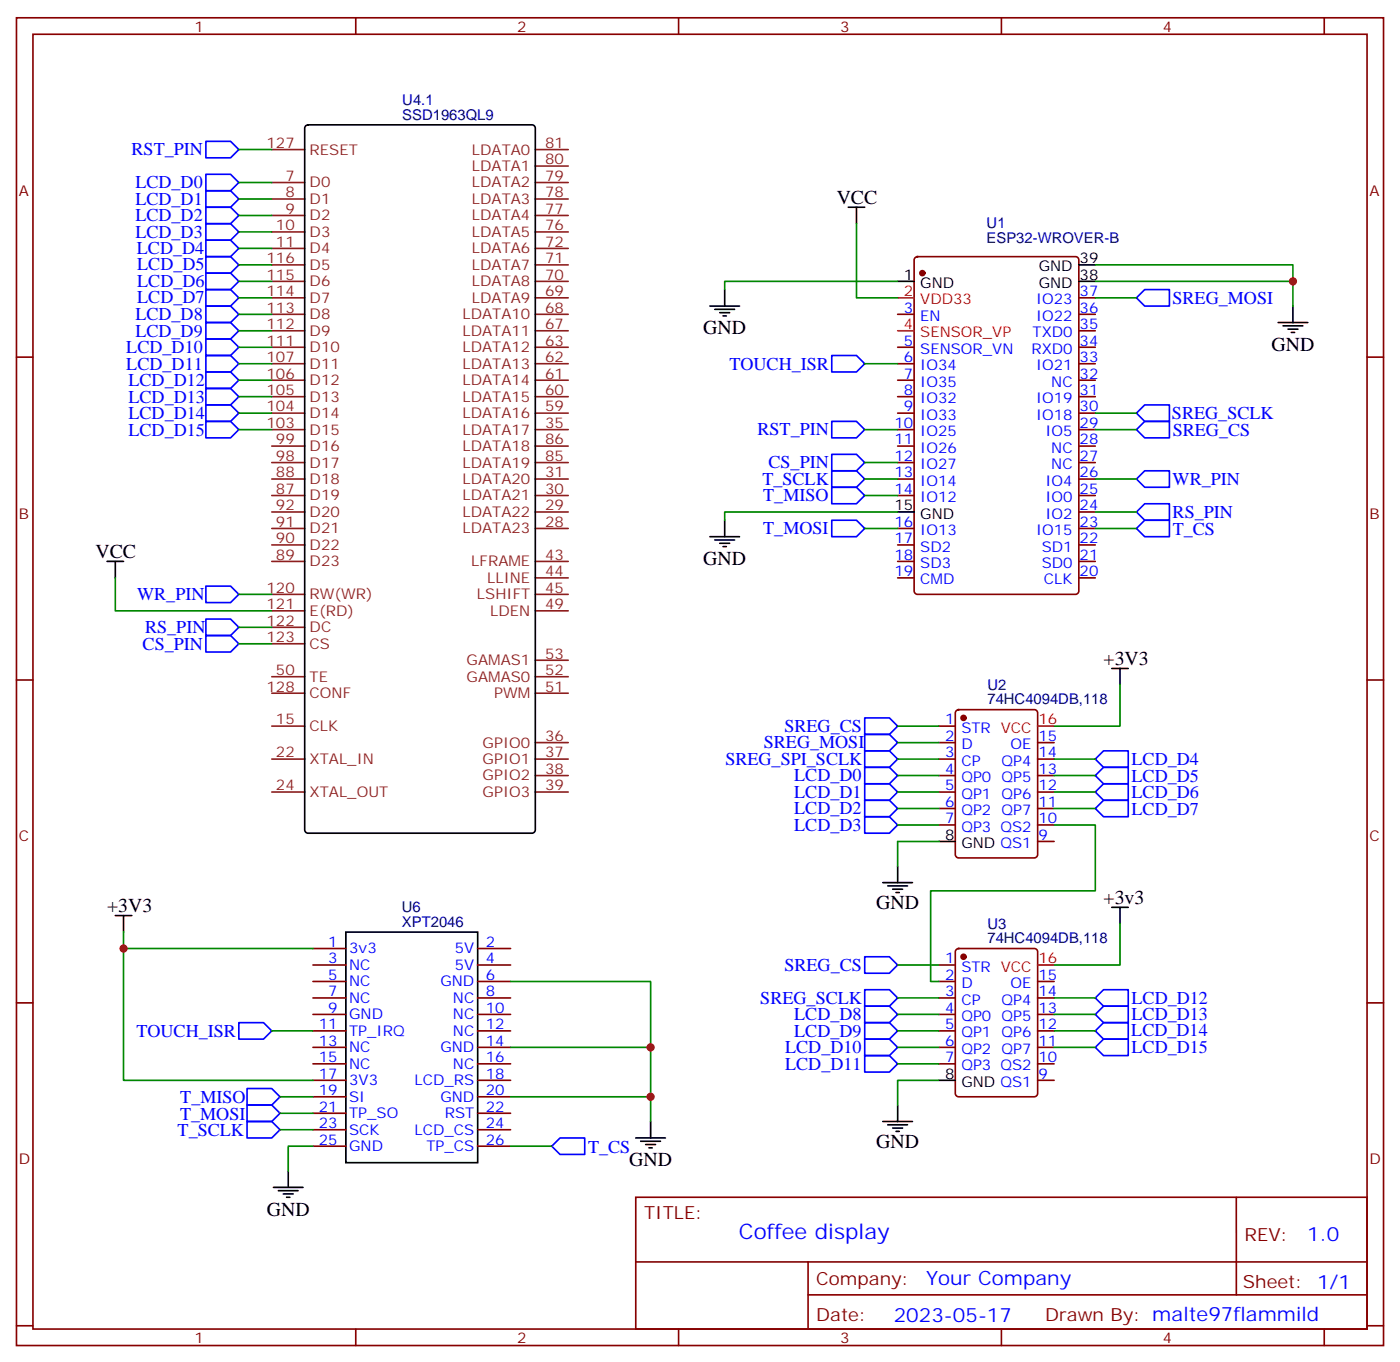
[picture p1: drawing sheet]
<svg xmlns="http://www.w3.org/2000/svg" width="300mm" height="292mm" viewBox="0 0 300 292" stroke-linecap="round" stroke-linejoin="round" font-family="sans-serif">
<g fill="none" stroke="#870000" stroke-width=".35">
<path d="M3.5 3.8h292.8v284.3h-292.8zM7.1 7.3h285.7v277.3h-285.7zM76.2 3.8v3.5M145.3 3.8v3.5M214.5 3.8v3.5M283.6 3.8v3.5M196 55.2l.5-.2h33.9a.71 .71 0 0 1 .7 .7v70.9a.76 .76 0 0 1-.7 .7h-33.9a.76 .76 0 0 1-.7-.7v-70.9zM3.5 76.5h3.6M192.3 67.3h3.5M192.3 74.4h3.5M192.3 77.9h3.5M231.1 67.3h3.5"/>
<path d="M231.1 74.4h3.5M231.1 77.9h3.5M231.1 70.8h3.5M231.1 63.8h3.5M292.8 76.5h3.5M192.3 81.4h3.5M192.3 84.9h3.5M192.3 88.5h3.5M192.3 92h3.5M192.3 95.5h3.5M192.3 99.1h3.5M231.1 81.4h3.5"/>
<path d="M231.1 84.9h3.5M231.1 88.5h3.5M231.1 92h3.5M231.1 95.5h3.5M231.1 99.1h3.5M192.3 102.6h3.5M192.3 106.1h3.5M192.3 113.2h3.5M192.3 116.7h3.5M231.1 102.6h3.5M231.1 106.1h3.5M231.1 113.2h3.5"/>
<path d="M231.1 116.7h3.5M231.1 109.6h3.5M192.3 120.2h3.5M192.3 123.8h3.5M231.1 120.2h3.5M231.1 123.8h3.5M3.5 145.6h3.6M201.1 155.5h3.5M201.1 159h3.5M204.8 152.2l.5-.2h16.2a.71 .71 0 0 1 .7 .7v30.3a.76 .76 0 0 1-.7 .7h-16.2a.76 .76 0 0 1-.7-.7v-30.3zM222.2 159h3.6M292.8 145.6h3.5"/>
<path d="M201.1 162.6h3.5M201.1 166.1h3.5M201.1 169.6h3.5M201.1 173.1h3.5M201.1 176.7h3.5M222.2 162.6h3.6M222.2 166.1h3.6M222.2 169.6h3.6M222.2 173.1h3.6M222.2 176.7h3.6M222.2 180.2h3.6M3.5 214.8h3.6"/>
<path d="M67 206.7h7.1M67 210.2h7.1M67 213.7h7.1M67 217.2h7.1M67 203.1h7.1M102.3 206.7h7.1M102.3 210.2h7.1M102.3 213.7h7.1M102.3 217.2h7.1M102.3 203.1h7.1M201.1 206.7h3.5M201.1 210.2h3.5"/>
<path d="M201.1 213.7h3.5M201.1 217.2h3.5M204.8 203.3l.5-.2h16.2a.71 .71 0 0 1 .7 .7v30.4a.76 .76 0 0 1-.7 .7h-16.2a.76 .76 0 0 1-.7-.7v-30.4zM222.2 210.2h3.6M222.2 213.7h3.6M222.2 217.2h3.6M292.8 214.8h3.5M67 220.8h7.1M67 224.3h7.1M67 227.8h7.1M67 231.4h7.1M67 234.9h7.1"/>
<path d="M67 238.4h7.1M102.3 220.8h7.1M102.3 224.3h7.1M102.3 227.8h7.1M102.3 231.4h7.1M102.3 234.9h7.1M102.3 238.4h7.1M201.1 220.8h3.5M201.1 224.3h3.5M201.1 227.8h3.5M222.2 220.8h3.6M222.2 224.3h3.6"/>
<path d="M222.2 227.8h3.6M222.2 231.4h3.6M67 241.9h7.1M67 245.5h7.1M102.3 241.9h7.1M102.3 245.5h7.1M136.2 256.4h156.6v28.2h-156.6zM264.8 256.4v20.9M136.2 270.2h156.5M173.1 277.3h119.6M173.1 270.2v14.2M3.5 283.9h3.6"/>
<path d="M76.2 284.6v3.5M145.3 284.6v3.5M214.5 284.6v3.5M283.6 284.6v3.5M292.8 283.9h3.5"/>
</g>
<g fill="#870000" stroke="#870000" stroke-width=".35">
<circle cx="197.6" cy="58.5" r=".53"/>
<circle cx="206.4" cy="153.7" r=".53"/>
<circle cx="206.4" cy="204.9" r=".53"/>
</g>
<g fill="none" stroke="#000" stroke-width=".35">
<path d="M65.5 26.9l.5-.2h47.9a.71 .71 0 0 1 .8 .7v150.3a.76 .76 0 0 1-.8 .7h-47.9a.76 .76 0 0 1-.7-.7v-150.3zM181.7 44.4h3.5M183.4 44.4v3.5M231.1 56.7h3.5M152 65.5h6.4M153.1 66.3h4.2M154.2 67h2.1M154.9 67.7h.7M155.2 62v3.5M192.3 60.3h3.5M231.1 60.3h3.5M273.8 69.1h6.3"/>
<path d="M274.8 69.8h4.2M275.9 70.5h2.1M276.6 71.2h.7M276.9 65.5v3.6M152 114.9h6.4M153.1 115.6h4.2M154.2 116.3h2.1M154.9 117.1h.7M155.2 111.4v3.5M192.3 109.6h3.5M22.9 120.2h3.6M24.7 120.2v3.6"/>
<path d="M238.1 143.2h3.6M239.9 143.2v3.5M24.7 196.1h3.5M26.5 196.1v3.5M74.1 199.6h28.2v49.4h-28.2zM189.1 189h6.3M190.1 189.7h4.3M191.2 190.4h2.1M191.9 191.1h.7M192.3 185.5v3.5M201.1 180.2h3.5M238.1 194.3h3.6"/>
<path d="M239.9 194.3v3.5M192.3 236.6v3.6M201.1 231.4h3.5M58.6 254.3h6.3M59.6 255h4.3M60.7 255.7h2.1M61.4 256.4h.7M61.7 250.8v3.5M136.2 243.7h6.3M137.2 244.4h4.3M138.3 245.1h2.1M139 245.8h.7"/>
<path d="M139.3 240.2v3.5M189.1 240.2h6.3M190.1 240.9h4.3M191.2 241.6h2.1M191.9 242.3h.7"/>
</g>
<path d="M192.3 63.8h3.5M192.3 70.8h3.5M222.2 155.5h3.6M222.2 206.7h3.6" fill="none" stroke="#f00" stroke-width=".35"/>
<g fill="none" stroke="#008700" stroke-width=".35">
<path d="M51.2 39.1h7M51.2 32h7M51.2 42.6h7M51.2 46.1h7M51.2 49.7h7M51.2 53.2h7M51.2 56.7h7M183.4 47.9v15.9h8.9M234.6 56.7h42.3v3.6M51.2 67.3h7M51.2 70.8h7M51.2 74.4h7"/>
<path d="M51.2 77.9h7M51.2 60.3h7M51.2 63.8h7M185.2 77.9h7.1M192.3 60.3h-37.1v1.7M234.6 60.3h42.3v5.2M234.6 63.8h8.8M51.2 81.4h7M51.2 84.9h7M51.2 88.5h7M51.2 92h7M185.2 92h7.1"/>
<path d="M185.2 99.1h7.1M234.6 88.5h8.8M234.6 92h8.8M185.2 102.6h7.1M185.2 113.2h7.1M185.2 106.1h7.1M192.3 109.6h-37.1v1.8M234.6 109.6h8.8M234.6 102.6h8.8M234.6 113.2h8.8M24.7 123.8v7h33.5M51.2 137.9h7"/>
<path d="M51.2 134.3h7M51.2 127.3h7M192.3 155.5h8.8M192.3 159h8.8M239.9 146.7v8.8h-14.1M192.3 162.6h8.8M192.3 166.1h8.8M192.3 169.6h8.8M192.3 173.1h8.8M192.3 176.7h8.8M225.8 176.7h8.8v14.1h-35.3v19.4h1.8M225.8 162.6h8.8"/>
<path d="M225.8 166.1h8.8M225.8 169.6h8.8M225.8 173.1h8.8M26.5 199.6v3.5h40.5M201.1 180.2h-8.8v5.3M239.9 197.8v8.9h-14.1M26.5 203.1v28.3h40.5M109.4 210.2h29.9v14.1M192.3 217.2h8.8M192.3 206.7h8.8M192.3 213.7h8.8M225.8 213.7h8.8"/>
<path d="M225.8 217.2h8.8M58.2 220.8h8.8M60 234.9h7M60 238.4h7M109.4 234.9h29.9v5.3M109.4 224.3h29.9v10.6M192.3 220.8h8.8M192.3 224.3h8.8M192.3 227.8h8.8M201.1 231.4h-8.8v5.2M225.8 220.8h8.8M225.8 224.3h8.8"/>
<path d="M60 241.9h7M67 245.5h-5.3v5.3M109.4 245.5h8.8"/>
</g>
<g fill="none" stroke="#00f" stroke-width=".35">
<path d="M44.1 37.3h5.3l1.8 1.8-1.8 1.8h-5.3zM44.1 30.3h5.3l1.8 1.7-1.8 1.8h-5.3zM44.1 40.9h5.3l1.8 1.7-1.8 1.8h-5.3zM44.1 44.4h5.3l1.8 1.7-1.8 1.8h-5.3zM44.1 47.9h5.3l1.8 1.8-1.8 1.7h-5.3zM44.1 58.5h5.3l1.8 1.8-1.8 1.7h-5.3zM44.1 55h5.3l1.8 1.7-1.8 1.8h-5.3zM44.1 51.4h5.3l1.8 1.8-1.8 1.8h-5.3zM44.1 65.5h5.3l1.8 1.8-1.8 1.8h-5.3zM44.1 69.1h5.3l1.8 1.7-1.8 1.8h-5.3zM44.1 72.6h5.3l1.8 1.8-1.8 1.7h-5.3zM44.1 76.1h5.3l1.8 1.8-1.8 1.8h-5.3z"/>
<path d="M44.1 79.7h5.3l1.8 1.7-1.8 1.8h-5.3zM44.1 62h5.3l1.8 1.8-1.8 1.7h-5.3zM178.2 76.1h5.2l1.8 1.8-1.8 1.8h-5.2zM243.4 63.8l1.8-1.8h5.3v3.5h-5.3zM44.1 83.2h5.3l1.8 1.7-1.8 1.8h-5.3zM44.1 86.7h5.3l1.8 1.8-1.8 1.7h-5.3zM44.1 90.2h5.3l1.8 1.8-1.8 1.8h-5.3zM178.2 97.3h5.2l1.8 1.8-1.8 1.7h-5.2zM178.2 90.2h5.2l1.8 1.8-1.8 1.8h-5.2zM243.4 92l1.8-1.8h5.3v3.6h-5.3zM243.4 88.5l1.8-1.8h5.3v3.5h-5.3zM178.2 111.4h5.2l1.8 1.8-1.8 1.7h-5.2z"/>
<path d="M178.2 100.8h5.2l1.8 1.8-1.8 1.8h-5.2zM178.2 104.4h5.2l1.8 1.7-1.8 1.8h-5.2zM243.4 102.6l1.8-1.8h5.3v3.6h-5.3zM243.4 113.2l1.8-1.8h5.3v3.5h-5.3zM245.2 107.9h5.3v3.5h-5.3l-1.8-1.8zM44.1 136.1h5.3l1.8 1.8-1.8 1.7h-5.3zM44.1 125.5h5.3l1.8 1.8-1.8 1.7h-5.3zM44.1 132.6h5.3l1.8 1.7-1.8 1.8h-5.3zM185.2 153.7h5.3l1.8 1.8-1.8 1.8h-5.3zM185.2 157.3h5.3l1.8 1.7-1.8 1.8h-5.3zM185.2 160.8h5.3l1.8 1.8-1.8 1.7h-5.3zM185.2 174.9h5.3l1.8 1.8-1.8 1.7h-5.3z"/>
<path d="M185.2 171.4h5.3l1.8 1.7-1.8 1.8h-5.3zM185.2 167.9h5.3l1.8 1.7-1.8 1.8h-5.3zM185.2 164.3h5.3l1.8 1.8-1.8 1.8h-5.3zM234.6 169.6l1.8-1.7h5.3v3.5h-5.3zM234.6 166.1l1.8-1.8h5.3v3.6h-5.3zM234.6 162.6l1.8-1.8h5.3v3.5h-5.3zM236.4 171.4h5.3v3.5h-5.3l-1.8-1.8zM51.2 219h5.2l1.8 1.8-1.8 1.7h-5.2zM185.2 204.9h5.3l1.8 1.8-1.8 1.7h-5.3zM185.2 211.9h5.3l1.8 1.8-1.8 1.8h-5.3zM185.2 215.5h5.3l1.8 1.7-1.8 1.8h-5.3zM185.2 219h5.3l1.8 1.8-1.8 1.7h-5.3z"/>
<path d="M234.6 213.7l1.8-1.8h5.3v3.6h-5.3zM234.6 217.2l1.8-1.7h5.3v3.5h-5.3zM52.9 233.1h5.3l1.8 1.8-1.8 1.7h-5.3zM52.9 236.6h5.3l1.8 1.8-1.8 1.8h-5.3zM185.2 222.5h5.3l1.8 1.8-1.8 1.8h-5.3zM185.2 226.1h5.3l1.8 1.7-1.8 1.8h-5.3zM234.6 220.8l1.8-1.8h5.3v3.5h-5.3zM234.6 224.3l1.8-1.8h5.3v3.6h-5.3zM52.9 240.2h5.3l1.8 1.7-1.8 1.8h-5.3zM118.2 245.5l1.7-1.8h5.3v3.5h-5.3z"/>
</g>
<g fill="none" stroke="#8c2424" stroke-width=".35">
<path d="M58.2 32h7.1M58.2 39.1h7.1M114.7 32h7M114.7 39.1h7M114.7 35.6h7M58.2 42.6h7.1M58.2 46.1h7.1M58.2 49.7h7.1M58.2 53.2h7.1M58.2 56.7h7.1M114.7 42.6h7M114.7 46.1h7"/>
<path d="M114.7 49.7h7M114.7 53.2h7M114.7 56.7h7M58.2 60.3h7.1M58.2 63.8h7.1M58.2 67.3h7.1M58.2 70.8h7.1M58.2 74.4h7.1M58.2 77.9h7.1M114.7 60.3h7M114.7 63.8h7M114.7 67.3h7"/>
<path d="M114.7 70.8h7M114.7 74.4h7M114.7 77.9h7M58.2 81.4h7.1M58.2 84.9h7.1M58.2 88.5h7.1M58.2 92h7.1M58.2 95.5h7.1M58.2 99.1h7.1M114.7 81.4h7M114.7 84.9h7M114.7 88.5h7"/>
<path d="M114.7 92h7M114.7 95.5h7M114.7 99.1h7M58.2 102.6h7.1M58.2 106.1h7.1M58.2 109.6h7.1M58.2 113.2h7.1M58.2 116.7h7.1M114.7 102.6h7M114.7 106.1h7M114.7 109.6h7M114.7 113.2h7"/>
<path d="M58.2 127.3h7.1M58.2 130.8h7.1M58.2 134.3h7.1M58.2 137.9h7.1M58.2 120.2h7.1M114.7 127.3h7M114.7 130.8h7M114.7 120.2h7M114.7 123.8h7M58.2 144.9h7.1M58.2 148.4h7.1M58.2 155.5h7.1"/>
<path d="M114.7 144.9h7M114.7 148.4h7M114.7 141.4h7M114.7 159h7M58.2 162.6h7.1M58.2 169.6h7.1M114.7 162.6h7M114.7 169.6h7M114.7 166.1h7"/>
</g>
<g fill="#c00">
<circle cx="276.9" cy="60.3" r=".88"/>
<circle cx="139.3" cy="234.9" r=".88"/>
<circle cx="139.3" cy="224.3" r=".88"/>
<circle cx="26.5" cy="203.1" r=".88"/>
</g>
<text font-size="4.6" fill="#00f" x="158.3" y="265.4">Coffee display</text>
<g font-size="4.2">
<text x="179.2" y="43.7">VCC</text>
<text x="150.6" y="71.6">GND</text>
<text x="272.4" y="75.1">GND</text>
<text x="20.5" y="119.5">VCC</text>
<text x="150.6" y="121">GND</text>
<text x="236.4" y="142.5">+3V3</text>
<text x="22.9" y="195.4">+3V3</text>
<text x="187.7" y="194.7">GND</text>
<text x="236.4" y="193.6">+3v3</text>
<text x="187.7" y="245.8">GND</text>
<text x="134.8" y="249.8">GND</text>
<text x="57.2" y="260.4">GND</text>
</g>
<g font-size="4.2" fill="#00f">
<text x="280" y="265.7">1.0</text>
<text x="198.3" y="275.2">Your Company</text>
<text x="191.4" y="283">2023-05-17</text>
</g>
<g font-size="3.9" fill="#00f">
<text x="28.2" y="33.3">RST_PIN</text>
<text x="29" y="40.3">LCD_D0</text>
<text x="29" y="43.9">LCD_D1</text>
<text x="29" y="47.4">LCD_D2</text>
<text x="29" y="50.9">LCD_D3</text>
<text x="29.3" y="54.3">LCD_D4</text>
<text x="29.4" y="57.8">LCD_D5</text>
<text x="29.4" y="64.9">LCD_D7</text>
<text x="29.4" y="61.4">LCD_D6</text>
<text x="251.1" y="65.1">SREG_MOSI</text>
<text x="29" y="68.6">LCD_D8</text>
<text x="27.1" y="75.6">LCD_D10</text>
<text x="29" y="72.1">LCD_D9</text>
<text x="27.1" y="79.2">LCD_D11</text>
<text x="27.5" y="82.7">LCD_D12</text>
<text x="156.2" y="79.1">TOUCH_ISR</text>
<text x="27.5" y="86.2">LCD_D13</text>
<text x="27.5" y="89.7">LCD_D14</text>
<text x="251" y="89.8">SREG_SCLK</text>
<text x="27.5" y="93.3">LCD_D15</text>
<text x="162.2" y="93.3">RST_PIN</text>
<text x="251.2" y="93.4">SREG_CS</text>
<text x="164.6" y="100.3">CS_PIN</text>
<text x="163.3" y="103.8">T_SCLK</text>
<text x="163.5" y="107.4">T_MISO</text>
<text x="251.2" y="103.9">WR_PIN</text>
<text x="251.2" y="111">RS_PIN</text>
<text x="163.5" y="114.4">T_MOSI</text>
<text x="251.2" y="114.5">T_CS</text>
<text x="29.4" y="128.4">WR_PIN</text>
<text x="31.1" y="135.5">RS_PIN</text>
<text x="30.5" y="139.1">CS_PIN</text>
<text x="163.6" y="160.3">SREG_MOSI</text>
<text x="168" y="156.8">SREG_CS</text>
<text x="155.4" y="163.8">SREG_SPI_SCLK</text>
<text x="170.1" y="167.3">LCD_D0</text>
<text x="242.4" y="167.4">LCD_D5</text>
<text x="242.4" y="163.9">LCD_D4</text>
<text x="170.1" y="170.9">LCD_D1</text>
<text x="242.4" y="171">LCD_D6</text>
<text x="170.1" y="177.9">LCD_D3</text>
<text x="170.1" y="174.4">LCD_D2</text>
<text x="242.4" y="174.5">LCD_D7</text>
<text x="168" y="207.9">SREG_CS</text>
<text x="162.8" y="215">SREG_SCLK</text>
<text x="242.4" y="214.9">LCD_D12</text>
<text x="170.1" y="218.5">LCD_D8</text>
<text x="242.3" y="222">LCD_D14</text>
<text x="242.4" y="218.4">LCD_D13</text>
<text x="29.2" y="222">TOUCH_ISR</text>
<text x="168.2" y="225.6">LCD_D10</text>
<text x="170.1" y="222">LCD_D9</text>
<text x="242.4" y="225.5">LCD_D15</text>
<text x="168.2" y="229.1">LCD_D11</text>
<text x="38.6" y="239.8">T_MOSI</text>
<text x="38.6" y="236.1">T_MISO</text>
<text x="38" y="243.2">T_SCLK</text>
<text x="126" y="247">T_CS</text>
</g>
<g font-size="3.9" fill="#800">
<text x="137.9" y="261">TITLE:</text>
<text x="266.6" y="265.7">REV:</text>
<text x="174.8" y="275.2">Company:</text>
<text x="266.2" y="275.8">Sheet: 1/1</text>
<text x="174.8" y="282.9">Date:</text>
<text x="223.9" y="282.9">Drawn By: malte97flammild</text>
</g>
<g font-size="3.2" fill="#800">
<text x="41.6" y="6.8">1</text>
<text x="110.8" y="6.8">2</text>
<text x="179.9" y="6.8">3</text>
<text x="249.1" y="6.8">4</text>
<text x="4.1" y="41.9">A</text>
<text x="293.3" y="41.9">A</text>
<text x="4.1" y="111.1">B</text>
<text x="293.3" y="111.1">B</text>
<text x="4.1" y="180.2">C</text>
<text x="293.3" y="180.2">C</text>
<text x="4.1" y="249.3">D</text>
<text x="293.3" y="249.3">D</text>
<text x="41.6" y="287.6">1</text>
<text x="110.8" y="287.6">2</text>
<text x="179.9" y="287.6">3</text>
<text x="249.1" y="287.6">4</text>
</g>
<g font-size="3.2" fill="#000080">
<text x="86.2" y="22.5">U4.1</text>
<text x="86.2" y="25.7">SSD1963QL9</text>
<text x="211.3" y="52">ESP32-WROVER-B</text>
<text x="211.3" y="48.8">U1</text>
<text x="211.5" y="147.9">U2</text>
<text x="211.5" y="150.8">74HC4094DB,118</text>
<text x="86.1" y="195.2">U6</text>
<text x="86.1" y="198.4">XPT2046</text>
<text x="211.5" y="202">74HC4094DB,118</text>
<text x="211.5" y="199">U3</text>
</g>
<g font-size="3.2" fill="#8d2323">
<text x="57.1" y="31.7">127</text>
<text x="66.3" y="33.1">RESET</text>
<text x="101.1" y="33.1">LDATA0</text>
<text x="116.8" y="31.7">81</text>
<text x="116.8" y="35.2">80</text>
<text x="61.1" y="38.7">7</text>
<text x="66.3" y="40.1">D0</text>
<text x="101.1" y="36.6">LDATA1</text>
<text x="101.1" y="40.1">LDATA2</text>
<text x="116.8" y="38.7">79</text>
<text x="61.1" y="42.3">8</text>
<text x="61.1" y="45.8">9</text>
<text x="66.3" y="43.7">D1</text>
<text x="66.3" y="47.2">D2</text>
<text x="101.1" y="43.7">LDATA3</text>
<text x="101.1" y="47.2">LDATA4</text>
<text x="116.8" y="42.3">78</text>
<text x="116.8" y="45.8">77</text>
<text x="59.1" y="49.3">10</text>
<text x="59.1" y="52.8">11</text>
<text x="66.3" y="50.7">D3</text>
<text x="101.1" y="50.7">LDATA5</text>
<text x="116.8" y="49.3">76</text>
<text x="116.8" y="52.8">72</text>
<text x="57.1" y="56.4">116</text>
<text x="57.1" y="59.9">115</text>
<text x="66.3" y="54.3">D4</text>
<text x="66.3" y="57.8">D5</text>
<text x="101.1" y="54.3">LDATA6</text>
<text x="101.1" y="57.8">LDATA7</text>
<text x="116.8" y="56.4">71</text>
<text x="116.8" y="59.9">70</text>
<text x="57.1" y="63.4">114</text>
<text x="66.3" y="61.3">D6</text>
<text x="66.3" y="64.8">D7</text>
<text x="101.1" y="61.3">LDATA8</text>
<text x="101.1" y="64.8">LDATA9</text>
<text x="116.8" y="63.4">69</text>
<text x="57.1" y="67">113</text>
<text x="57.1" y="70.5">112</text>
<text x="66.3" y="68.4">D8</text>
<text x="66.3" y="71.9">D9</text>
<text x="99.1" y="68.4">LDATA10</text>
<text x="99.1" y="71.9">LDATA11</text>
<text x="116.8" y="67">68</text>
<text x="116.8" y="70.5">67</text>
<text x="57.1" y="74">111</text>
<text x="57.1" y="77.5">107</text>
<text x="66.3" y="75.4">D10</text>
<text x="99.1" y="75.4">LDATA12</text>
<text x="116.8" y="74">63</text>
<text x="116.8" y="77.5">62</text>
<text x="57.1" y="81.1">106</text>
<text x="66.3" y="79">D11</text>
<text x="66.3" y="82.5">D12</text>
<text x="99.1" y="79">LDATA13</text>
<text x="99.1" y="82.5">LDATA14</text>
<text x="116.8" y="81.1">61</text>
<text x="57.1" y="84.6">105</text>
<text x="57.1" y="88.1">104</text>
<text x="66.3" y="86">D13</text>
<text x="66.3" y="89.5">D14</text>
<text x="99.1" y="86">LDATA15</text>
<text x="99.1" y="89.5">LDATA16</text>
<text x="116.8" y="84.6">60</text>
<text x="116.8" y="88.1">59</text>
<text x="57.1" y="91.7">103</text>
<text x="59.1" y="95.2">99</text>
<text x="66.3" y="93.1">D15</text>
<text x="99.1" y="93.1">LDATA17</text>
<text x="116.8" y="91.7">35</text>
<text x="116.8" y="95.2">86</text>
<text x="59.1" y="98.7">98</text>
<text x="66.3" y="96.6">D16</text>
<text x="66.3" y="100.1">D17</text>
<text x="99.1" y="96.6">LDATA18</text>
<text x="99.1" y="100.1">LDATA19</text>
<text x="116.8" y="98.7">85</text>
<text x="59.1" y="102.2">88</text>
<text x="59.1" y="105.8">87</text>
<text x="66.3" y="103.6">D18</text>
<text x="66.3" y="107.2">D19</text>
<text x="99.1" y="103.6">LDATA20</text>
<text x="99.1" y="107.2">LDATA21</text>
<text x="116.8" y="102.2">31</text>
<text x="116.8" y="105.8">30</text>
<text x="59.1" y="109.3">92</text>
<text x="59.1" y="112.8">91</text>
<text x="66.3" y="110.7">D20</text>
<text x="99.1" y="110.7">LDATA22</text>
<text x="116.8" y="109.3">29</text>
<text x="116.8" y="112.8">28</text>
<text x="59.1" y="116.3">90</text>
<text x="59.1" y="119.9">89</text>
<text x="66.3" y="114.2">D21</text>
<text x="66.3" y="117.8">D22</text>
<text x="99.1" y="114.2">LDATA23</text>
<text x="116.8" y="119.9">43</text>
<text x="66.3" y="121.3">D23</text>
<text x="101" y="121.3">LFRAME</text>
<text x="104.3" y="124.8">LLINE</text>
<text x="116.8" y="123.4">44</text>
<text x="57.1" y="126.9">120</text>
<text x="57.1" y="130.5">121</text>
<text x="66.3" y="128.3">RW(WR)</text>
<text x="66.3" y="131.9">E(RD)</text>
<text x="102.2" y="128.3">LSHIFT</text>
<text x="105" y="131.9">LDEN</text>
<text x="116.8" y="126.9">45</text>
<text x="116.8" y="130.5">49</text>
<text x="57.1" y="134">122</text>
<text x="57.1" y="137.5">123</text>
<text x="66.3" y="135.4">DC</text>
<text x="66.3" y="138.9">CS</text>
<text x="99.9" y="142.5">GAMAS1</text>
<text x="116.8" y="141">53</text>
<text x="57.1" y="148.1">128</text>
<text x="59.1" y="144.6">50</text>
<text x="66.3" y="146">TE</text>
<text x="66.3" y="149.5">CONF</text>
<text x="99.9" y="146">GAMAS0</text>
<text x="105.9" y="149.5">PWM</text>
<text x="116.8" y="144.6">52</text>
<text x="116.8" y="148.1">51</text>
<text x="59.1" y="155.2">15</text>
<text x="66.3" y="156.6">CLK</text>
<text x="103.4" y="160.1">GPIO0</text>
<text x="116.8" y="158.7">36</text>
<text x="59.1" y="162.2">22</text>
<text x="66.3" y="163.6">XTAL_IN</text>
<text x="103.4" y="163.6">GPIO1</text>
<text x="103.4" y="167.1">GPIO2</text>
<text x="116.8" y="162.2">37</text>
<text x="116.8" y="165.7">38</text>
<text x="59.1" y="169.3">24</text>
<text x="66.3" y="170.7">XTAL_OUT</text>
<text x="103.4" y="170.7">GPIO3</text>
<text x="116.8" y="169.3">39</text>
</g>
<g font-size="3.2">
<text x="193.6" y="59.9">1</text>
<text x="222.5" y="58.1">GND</text>
<text x="231.2" y="59.9">38</text>
<text x="231.2" y="56.4">39</text>
<text x="197.1" y="61.7">GND</text>
<text x="222.5" y="61.7">GND</text>
<text x="191.6" y="109.3">15</text>
<text x="197.1" y="111.1">GND</text>
<text x="202.4" y="179.8">8</text>
<text x="205.9" y="181.6">GND QS1</text>
<text x="202.4" y="231">8</text>
<text x="205.9" y="232.8">GND QS1</text>
</g>
<g font-size="3.2" fill="#f00">
<text x="193.6" y="63.4">2</text>
<text x="197.1" y="65.2">VDD33</text>
<text x="193.6" y="70.5">4</text>
<text x="197.1" y="72.2">SENSOR_VP</text>
<text x="222.4" y="155.2">16</text>
<text x="222.4" y="206.3">16</text>
</g>
<g font-size="3.2" fill="#00f">
<text x="221.9" y="65.2">IO23</text>
<text x="231.2" y="63.4">37</text>
<text x="193.6" y="67">3</text>
<text x="197.1" y="68.7">EN</text>
<text x="221.9" y="68.7">IO22</text>
<text x="231.2" y="70.5">35</text>
<text x="231.2" y="67">36</text>
<text x="193.6" y="74">5</text>
<text x="193.6" y="77.5">6</text>
<text x="197.1" y="75.8">SENSOR_VN</text>
<text x="220.9" y="75.8">RXD0</text>
<text x="221.2" y="72.2">TXD0</text>
<text x="231.2" y="77.5">33</text>
<text x="231.2" y="74">34</text>
<text x="193.6" y="81.1">7</text>
<text x="197.1" y="79.3">IO34</text>
<text x="197.1" y="82.8">IO35</text>
<text x="221.9" y="79.3">IO21</text>
<text x="225.2" y="82.8">NC</text>
<text x="231.2" y="81.1">32</text>
<text x="193.6" y="84.6">8</text>
<text x="193.6" y="88.1">9</text>
<text x="197.1" y="86.4">IO32</text>
<text x="197.1" y="89.9">IO33</text>
<text x="221.9" y="89.9">IO18</text>
<text x="221.9" y="86.4">IO19</text>
<text x="231.2" y="88.1">30</text>
<text x="231.2" y="84.6">31</text>
<text x="191.6" y="91.7">10</text>
<text x="191.6" y="95.2">11</text>
<text x="197.1" y="93.4">IO25</text>
<text x="223.9" y="93.4">IO5</text>
<text x="231.2" y="95.2">28</text>
<text x="231.2" y="91.7">29</text>
<text x="191.6" y="98.7">12</text>
<text x="197.1" y="96.9">IO26</text>
<text x="197.1" y="100.5">IO27</text>
<text x="225.2" y="100.5">NC</text>
<text x="225.2" y="96.9">NC</text>
<text x="231.2" y="98.7">27</text>
<text x="191.6" y="102.2">13</text>
<text x="191.6" y="105.8">14</text>
<text x="197.1" y="104">IO14</text>
<text x="197.1" y="107.5">IO12</text>
<text x="223.9" y="107.5">IO0</text>
<text x="223.9" y="104">IO4</text>
<text x="231.2" y="105.8">25</text>
<text x="231.2" y="102.2">26</text>
<text x="191.6" y="112.8">16</text>
<text x="223.9" y="111.1">IO2</text>
<text x="231.2" y="112.8">23</text>
<text x="231.2" y="109.3">24</text>
<text x="191.6" y="116.3">17</text>
<text x="191.6" y="119.9">18</text>
<text x="197.1" y="114.6">IO13</text>
<text x="197.1" y="118.1">SD2</text>
<text x="221.9" y="114.6">IO15</text>
<text x="223.1" y="118.1">SD1</text>
<text x="231.2" y="119.9">21</text>
<text x="231.2" y="116.3">22</text>
<text x="191.6" y="123.4">19</text>
<text x="197.1" y="121.6">SD3</text>
<text x="197.1" y="125.2">CMD</text>
<text x="223.1" y="121.6">SD0</text>
<text x="223.6" y="125.2">CLK</text>
<text x="231.2" y="123.4">20</text>
<text x="202.4" y="155.2">1</text>
<text x="202.4" y="158.7">2</text>
<text x="205.9" y="156.9">STR VCC</text>
<text x="205.9" y="160.4">D</text>
<text x="216.4" y="160.4">OE</text>
<text x="222.4" y="158.7">15</text>
<text x="202.4" y="162.2">3</text>
<text x="202.4" y="165.7">4</text>
<text x="205.9" y="164">CP</text>
<text x="205.9" y="167.5">QP0 QP5</text>
<text x="214.5" y="164">QP4</text>
<text x="222.4" y="165.7">13</text>
<text x="222.4" y="162.2">14</text>
<text x="202.4" y="169.3">5</text>
<text x="202.4" y="172.8">6</text>
<text x="205.9" y="171">QP1 QP6</text>
<text x="222.4" y="172.8">11</text>
<text x="222.4" y="169.3">12</text>
<text x="202.4" y="176.3">7</text>
<text x="205.9" y="174.6">QP2 QP7</text>
<text x="205.9" y="178.1">QP3 QS2</text>
<text x="222.4" y="179.8">9</text>
<text x="222.4" y="176.3">10</text>
<text x="70.3" y="202.8">1</text>
<text x="104.1" y="202.8">2</text>
<text x="70.3" y="206.3">3</text>
<text x="70.3" y="209.8">5</text>
<text x="74.8" y="204.2">3v3</text>
<text x="74.8" y="207.7">NC</text>
<text x="97.4" y="204.2">5V</text>
<text x="97.4" y="207.7">5V</text>
<text x="104.1" y="206.3">4</text>
<text x="104.1" y="209.8">6</text>
<text x="202.4" y="206.3">1</text>
<text x="202.4" y="209.8">2</text>
<text x="205.9" y="208.1">STR VCC</text>
<text x="222.4" y="209.8">15</text>
<text x="70.3" y="213.4">7</text>
<text x="74.8" y="211.2">NC</text>
<text x="74.8" y="214.8">NC</text>
<text x="94.3" y="211.2">GND</text>
<text x="97" y="214.8">NC</text>
<text x="104.1" y="213.4">8</text>
<text x="202.4" y="213.4">3</text>
<text x="205.9" y="211.6">D</text>
<text x="205.9" y="215.1">CP</text>
<text x="214.5" y="215.1">QP4</text>
<text x="216.4" y="211.6">OE</text>
<text x="222.4" y="213.4">14</text>
<text x="68.3" y="220.4">11</text>
<text x="70.3" y="216.9">9</text>
<text x="74.8" y="218.3">GND</text>
<text x="74.8" y="221.8">TP_IRQ</text>
<text x="97" y="218.3">NC</text>
<text x="97" y="221.8">NC</text>
<text x="104.1" y="216.9">10</text>
<text x="104.1" y="220.4">12</text>
<text x="202.4" y="216.9">4</text>
<text x="202.4" y="220.4">5</text>
<text x="205.9" y="218.7">QP0 QP5</text>
<text x="222.4" y="220.4">12</text>
<text x="222.4" y="216.9">13</text>
<text x="68.3" y="223.9">13</text>
<text x="68.3" y="227.5">15</text>
<text x="74.8" y="225.4">NC</text>
<text x="94.3" y="225.4">GND</text>
<text x="104.1" y="223.9">14</text>
<text x="104.1" y="227.5">16</text>
<text x="202.4" y="223.9">6</text>
<text x="202.4" y="227.5">7</text>
<text x="205.9" y="222.2">QP1 QP6</text>
<text x="205.9" y="225.7">QP2 QP7</text>
<text x="222.4" y="227.5">10</text>
<text x="222.4" y="223.9">11</text>
<text x="68.3" y="231">17</text>
<text x="74.8" y="228.9">NC</text>
<text x="74.8" y="232.4">3V3</text>
<text x="88.8" y="232.4">LCD_RS</text>
<text x="97" y="228.9">NC</text>
<text x="104.1" y="231">18</text>
<text x="205.9" y="229.2">QP3 QS2</text>
<text x="222.4" y="231">9</text>
<text x="68.3" y="234.5">19</text>
<text x="68.3" y="238.1">21</text>
<text x="74.8" y="235.9">SI</text>
<text x="74.8" y="239.5">TP_SO</text>
<text x="94.3" y="235.9">GND</text>
<text x="95.3" y="239.5">RST</text>
<text x="104.1" y="234.5">20</text>
<text x="104.1" y="238.1">22</text>
<text x="68.3" y="241.6">23</text>
<text x="68.3" y="245.1">25</text>
<text x="74.8" y="243">SCK</text>
<text x="88.8" y="243">LCD_CS</text>
<text x="104.1" y="241.6">24</text>
<text x="104.1" y="245.1">26</text>
<text x="74.8" y="246.5">GND</text>
<text x="91.3" y="246.5">TP_CS</text>
</g>
</svg>
